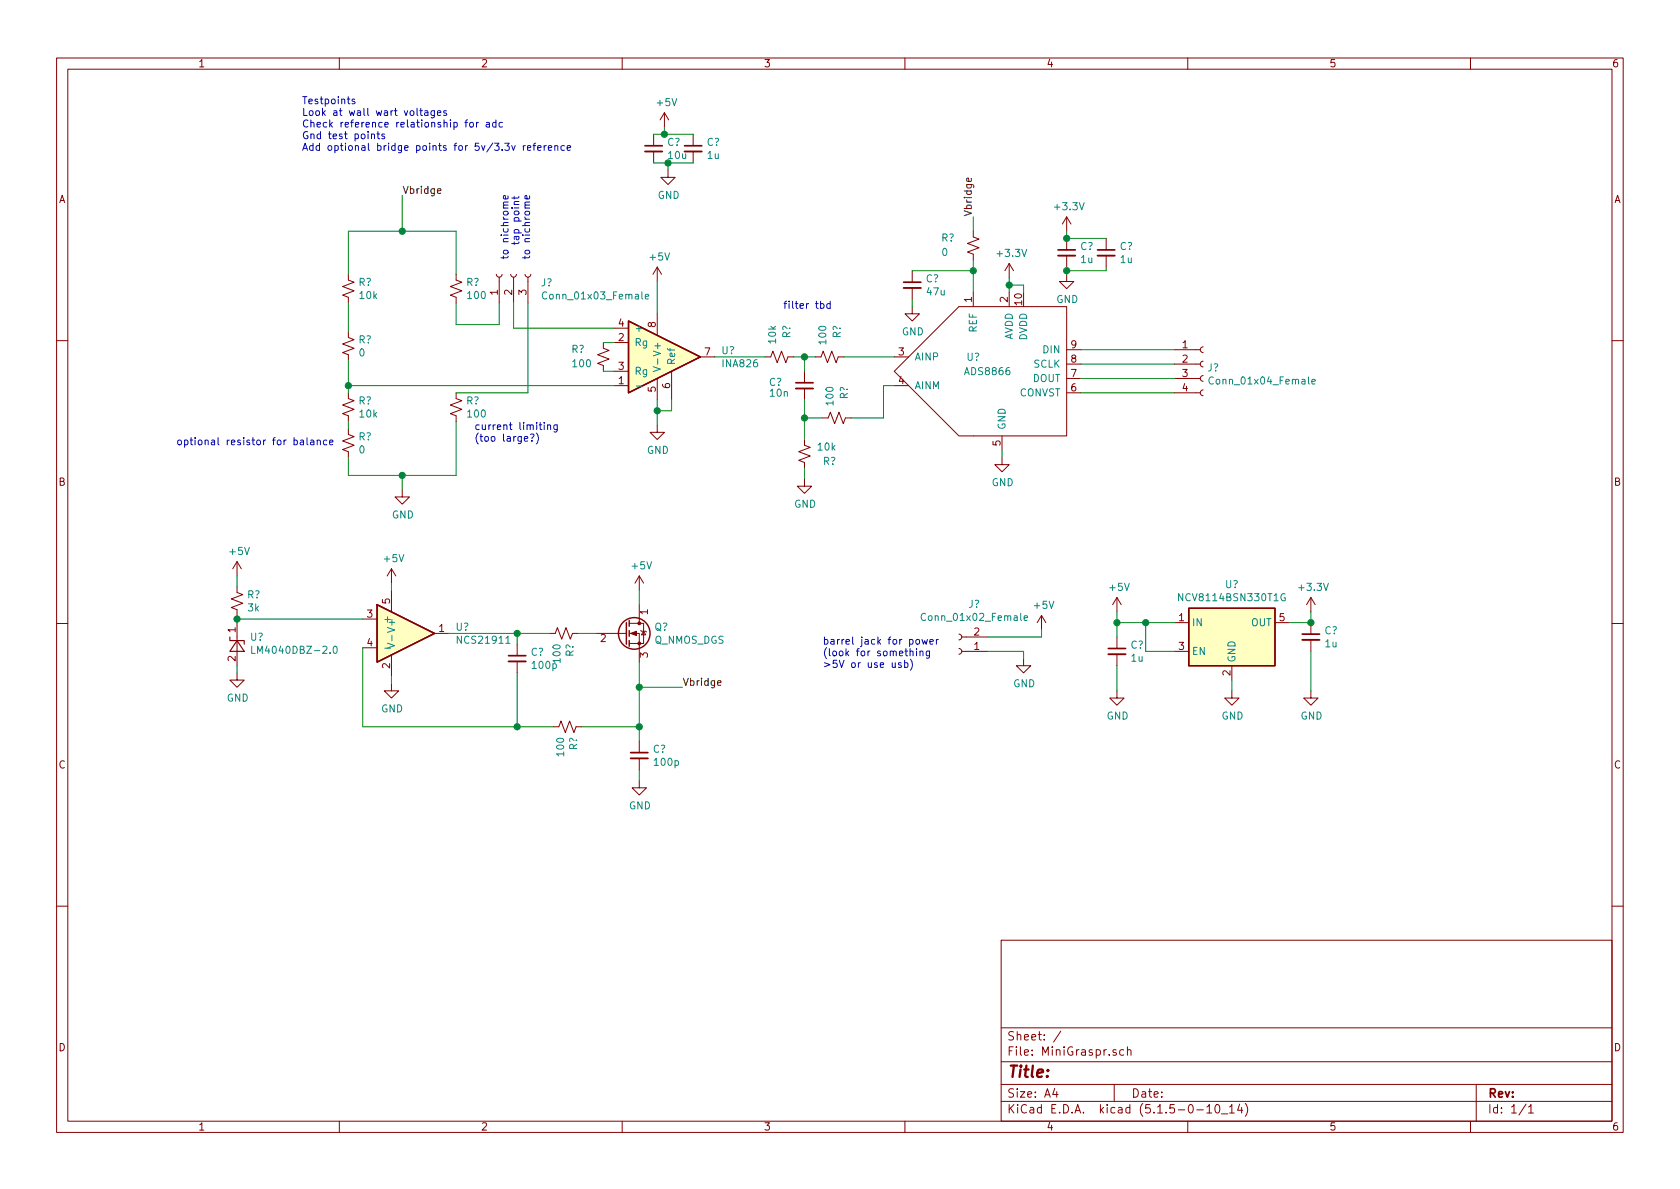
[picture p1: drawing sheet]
<svg xmlns="http://www.w3.org/2000/svg" width="297mm" height="210mm" viewBox="0 0 297 210" stroke-linecap="round" stroke-linejoin="round" font-family="sans-serif">
<g fill="none" stroke="#840000" stroke-width=".18">
<path d="M10 10.3h277v189.9h-277zM12 12.2h273v186.1h-273zM60 10.3v1.9M110 10.3v1.9M117.5 19.9l-.8 1.3M117.5 19.9v2.6M117.5 19.9l.7 1.3M160 10.3v1.9M210 10.3v1.9M260 10.3v1.9M115.6 23.7v2.1M115.6 26.8v2"/>
<path d="M118.1 30.1v1.3h1.3l-1.3 1.2-1.3-1.2h1.3M122.6 23.7v2.1M122.6 26.8v2M188.6 38.3v2.6M188.6 38.3l-.8 1.3M188.6 38.3l.8 1.3M61.6 48.5v1l1 .4-2 .8 2 .7-2 .8 1 .4v1M61.6 58.7v1l1 .4-2 .7 2 .8-2 .8 1 .3v1M80.6 48.5v1l1.1 .4-2.1 .8 2.1 .7-2.1 .8 1 .4v1M87.8 48.5l.1 .3 .3 .2 .4-.1 .2-.4M88.3 49v4.6M90.3 48.5l.1 .3 .3 .2 .4-.1 .2-.4"/>
<path d="M90.8 49v4.6M92.8 48.5l.1 .3 .4 .2 .3-.1 .3-.4M93.3 49v4.6M108.6 58h2.5M116.2 47.2v2.6M116.2 55.5v3.8M116.2 47.2l-.8 1.3M116.2 47.2l.8 1.3M161.3 54.2v1.3h1.3l-1.3 1.3-1.3-1.3h1.3M161.3 47.9v2M161.3 50.9v2.1M169.5 54.2h19.1v22.9h-19.1l-11.4-11.4z"/>
<path d="M172.1 40.9v1l1 .4-2 .7 2 .8-2 .8 1 .4v1M172.1 51.7v2.5M178.4 46.6l-.7 1.3M178.4 46.6v2.5M178.4 51.7v2.5M178.4 46.6l.8 1.3M188.6 48.5v1.3h1.3l-1.3 1.2-1.3-1.2h1.3M188.6 42.2v2M188.6 45.2v2M195.6 42.2v2M195.6 45.2v2M10 60.2h2"/>
<path d="M61.6 69.5v1l1 .4-2 .7 2 .8-2 .7 1 .4v1M61.6 75.8v1l1 .4-2 .8 2 .7-2 .8 1 .4v1M80.6 69.5v1l1.1 .4-2.1 .7 2.1 .8-2.1 .7 1 .4v1M106.7 60.6v1l1 .4-2 .7 2 .8-2 .8 1 .3v1.1M108.6 68.2h2.5M108.6 60.6h2.5M108.6 65.7h2.5M116.2 75.2v1.2h1.3l-1.3 1.3-1.3-1.3h1.3M116.2 66.9v3.8M118.7 65.7v5M123.8 63.1h2.6M135.3 63.1h1l.4-1 .7 2 .8-2 .7 2 .4-1h1"/>
<path d="M142.2 77.7v1l1.1 .4-2.1 .8 2.1 .7-2.1 .8 1 .4v1M142.2 65.7v2M142.2 68.7v2M144.1 63.1h1.1l.3-1 .8 2 .8-2 .7 2 .4-1h1M145.4 73.9h1l.4-1 .8 2 .7-2 .8 2 .4-1h1M158.1 63.1h2.6M158.1 68.2h2.6M177.2 77.1v2.5M188.6 69.5h2.5M188.6 66.9h2.5M188.6 64.4h2.5M188.6 61.8h2.5"/>
<path d="M207.6 69.5h4.6M207.6 66.9h4.6M207.6 64.4h4.6M207.6 61.8h4.6M212.7 69l-.3 .1-.2 .3 .1 .4 .4 .2M212.7 66.4l-.3 .1-.2 .3 .1 .4 .4 .2M212.7 63.9l-.3 .1-.2 .3 .1 .4 .4 .2M212.7 61.3l-.3 .1-.2 .4 .1 .3 .4 .3M285 60.2h2M41.9 99.3l-.8 1.3M41.9 99.3v2.5M41.9 99.3l.8 1.3"/>
<path d="M71.1 86.6v1.3h1.3l-1.3 1.2-1.3-1.2h1.3M142.2 84.7v1.3h1.3l-1.3 1.2-1.2-1.2h1.2M177.2 80.9v1.3h1.2l-1.2 1.2-1.3-1.2h1.3M10 110.3h2M41.9 103.8v1l1 .4-2 .7 2 .8-2 .7 1 .4v1M41.9 119v1.3h1.3l-1.3 1.2-1.3-1.2h1.3M41.9 110.1v7.6M64.1 109.5h2.6M64.1 114.5h2.6M69.2 100.6v2.5M69.2 104.4v3.8M69.2 115.8v3.8"/>
<path d="M69.2 100.6l-.7 1.2M69.2 100.6l.8 1.2M76.8 112h2.6M91.4 113.9v2M91.4 117v2M97.2 112h1l.4-1 .7 2 .8-2 .7 2 .4-1h1M105.4 112h5.3M111.3 112h1.7v5.1M111.3 110.2h2.5v3.6h-2.5M113 101.8l-.7 1.3M113 101.8v2.6M113 106.9v3.3"/>
<path d="M113 101.8l.8 1.3M113.3 111.5l.1 .1h.8l.1 .2M113.8 111.6l.4 .7h-.8zM169.5 112.1l.4 .2 .2 .2-.2 .5-.4 .2M169.5 114.7l.4 .1 .2 .3-.2 .4-.4 .2M170.1 112.6h4.5M170.1 115.2h4.5M181 116.5v1.2h1.2l-1.2 1.3-1.3-1.3h1.3M184.1 108.8l-.7 1.3M184.1 108.8v2.6M184.1 108.8l.8 1.3M197.5 105.7v2.5"/>
<path d="M197.5 112.6v2.1M197.5 115.7v2M197.5 105.7l-.8 1.2M197.5 105.7l.7 1.2M207.6 115.2h2.6M207.6 110.1h2.6M217.8 117.7v2.6M225.4 110.1h2.6M231.8 105.7v2.5M231.8 110.1v2M231.8 113.2v2M231.8 105.7l-.8 1.2"/>
<path d="M231.8 105.7l.7 1.2M285 110.3h2M69.2 120.9v1.3h1.3l-1.3 1.2-1.3-1.2h1.3M97.8 128.5h1l.4-1 .7 2 .8-2 .8 2 .4-1h1M113 138v1.3h1.3l-1.3 1.3-1.2-1.3h1.2M113 131.1v2M113 134.1v2M197.5 122.2v1.2h1.3l-1.3 1.3-1.3-1.3h1.3M217.8 122.2v1.2h1.3l-1.3 1.3-1.3-1.3h1.3M231.8 122.2v1.2h1.2l-1.2 1.3-1.3-1.3h1.3M10 160.2h2M177 166.3h108v32h-108z"/>
<path d="M285 160.2h2M60 198.3v1.9M110 198.3v1.9M160 198.3v1.9M177 194.8h108M177 191.8h108M177 187.8h108M177 181.8h108M186.5 192.5l-.4 1h1M186.8 193v1M187.6 182.3l-1.3 2M197 191.8v3"/>
<path d="M197.3 185.7l-.3-.1-.2 .2v.2l.5 .2v.3h-.5M198.7 185.7l-.4-.1-.3 .3v.6l.3 .1 .4-.1M199.3 185.7l.2-.1 .4 .1 .1 .9M199.3 185.1v1.5M210 198.3v1.9M211.6 196.3h1.2M213.4 195.8l.4-.5v1.5M213.4 196.8h.8M215 195.4l.3-.1a.94 .94 0 0 1 0 1.5 .8 .8 0 0 1-.6-.6 .8 .8 0 0 1 .3-.8zM216 197h1.1M217.4 195.8l.4-.5v1.5M217.4 196.8h.8"/>
<path d="M219.2 195.2l-.4 1.1h.9M219.5 195.8v1M220.2 195.1a1.71 1.71 0 0 1 0 2.3M260 198.3v1.9M261 191.8v6.5M269.8 195.2l-1.2 2M270.3 195.8l.4-.5v1.5M270.3 196.8h.8"/>
</g>
<g fill="none" stroke="#008484" stroke-width=".18">
<path d="M96.7 51.7a.6 .6 0 0 0-.9 .5 .6 .6 0 0 0 .6 .7l.3-.1M114.1 52.4l.6-.1-.1-.2-.3-.1-.2 .2v.6h.5M112.5 68.3h1M115.5 64.8l1.3 .5-1.3 .4M116.3 63.5v.9M214.5 66.8a.6 .6 0 0 0-.8 .4 .6 .6 0 0 0 .6 .7l.2-.1M232 67.5l.6-.1-.1-.3h-.4l-.1 .2v.6h.5M44.5 114.3v1.2h.6M59.1 114.3h.1a.69 .69 0 0 1 .4 .6 .69 .69 0 0 1-.4 .6 .83 .83 0 0 1-.1-1.2zM69.3 112.4v.9M89.4 113.8h.8M163.7 108.6a.6 .6 0 0 0-.9 .4 .6 .6 0 0 0 .6 .7l.3-.1"/>
<path d="M181.1 109.3l.6-.1-.1-.3h-.3l-.2 .2v.6h.5M209.1 105v1.2l-.7-1.2v1.2M227.2 105a.59 .59 0 0 0-.7 .6 .59 .59 0 0 0 .7 .6l.1-.5h-.3"/>
</g>
<path d="M114 26.8h3.1M121 26.8h3.1M159.8 50.9h3M187.1 45.2h3M194.1 45.2h3M140.7 68.7h3.1M89.9 117h3.1M196 115.7h3M230.3 113.2h3M111.5 134.1h3.1" fill="none" stroke="#840000" stroke-width=".33"/>
<path d="M114 25.8h3.1M121 25.8h3.1M159.8 49.9h3M187.1 44.2h3M194.1 44.2h3M140.7 67.7h3.1M89.9 115.9h3.1M196 114.7h3M230.3 112.1h3M111.5 133.1h3.1" fill="none" stroke="#840000" stroke-width=".3"/>
<g fill="#ffffc2" stroke="#ffffc2" stroke-width=".18">
<path d="M210.2 107.6h15.2v10.1h-15.2z"/>
<path d="M66.7 106.9l10.1 5.1-10.1 5.1z"/>
<path d="M111.1 56.8l12.7 6.3-12.7 6.4z"/>
</g>
<g fill="none" stroke="#840000" stroke-width=".25">
<path d="M111.1 56.8l12.7 6.3-12.7 6.4zM66.7 106.9l10.1 5.1-10.1 5.1zM110.7 110.1v3.8M111.3 109.7v1M111.3 111.5v1M111.3 113.3v1M210.2 107.6h15.2v10.1h-15.2z"/>
<circle cx="112.1" cy="112" r="2.79"/>
</g>
<g fill="#840000" stroke="#840000" stroke-width=".18">
<path d="M111.5 112l1-.4v.8z"/>
<circle cx="113" cy="113.8" r=".25"/>
<circle cx="113" cy="110.2" r=".25"/>
</g>
<path d="M40.6 112.6v.7h2.6v.6M41.9 113.3l1.3 1.9h-2.6z" fill="none" stroke="#840000" stroke-width=".2"/>
<g fill="none" stroke="#008400" stroke-width=".18">
<path d="M71.1 34.5v6.4M115.6 23.7h7M115.6 28.8h7M117.5 22.5v1.2M118.1 28.8v1.3M172.1 38.3v2.6M61.6 48.5v-7.6h19v7.6M61.6 53.6v5.1M80.6 53.6v3.8h7.7v-3.8M90.8 53.6v4.4h17.8M93.3 53.6v15.9h-12.7M116.2 49.8v5.7"/>
<path d="M161.3 53v1.2M161.3 47.9h10.8M172.1 46v5.7M178.4 50.4h2.6v1.3M178.4 49.1v2.6M188.6 40.9v1.3h7M188.6 47.2v1.3M195.6 47.2v.7h-7M61.6 63.7v5.8M61.6 74.5v1.3M61.6 68.2h47M80.6 74.5v9.6h-19v-3.2"/>
<path d="M106.7 65.7h1.9M106.7 60.6h1.9M116.2 70.7v4.5M118.7 70.7v1.9h-2.5M126.4 63.1h8.9M140.3 63.1h3.8M142.2 63.1v2.6M142.2 70.7v7M142.2 73.9h3.2M149.2 63.1h8.9M158.1 68.2h-1.9v5.7h-5.7M177.2 79.6v1.3"/>
<path d="M191.1 69.5h16.5M191.1 61.8h16.5M191.1 64.4h16.5M191.1 66.9h16.5M71.1 84.1v2.5M142.2 82.8v1.9M41.9 101.8v2M41.9 108.8v1.3M41.9 117.7v1.3M41.9 109.5h22.2M64.1 114.5v14h33.7M69.2 103.1v1.3"/>
<path d="M69.2 119.6v1.3M79.4 112h17.8M91.4 112v1.9M91.4 119v9.5M102.2 112h3.2M113 104.4v2.5M113 117.1v14M174.6 115.2h6.4v1.3M184.1 111.4v1.2h-9.5M197.5 108.2v4.4M197.5 117.7v4.5M197.5 110.1h10.1"/>
<path d="M202.6 110.1v5.1h5M231.8 108.2v1.9h-3.8M231.8 115.2v7M102.9 128.5h10.1M113 121.5h7.6M113 136.1v1.9M217.8 120.3v1.9"/>
</g>
<path d="M77.3 33.8l.7-.1-.1-.3h-.4l-.2 .1 .1 .7h.5M171.7 31.5l.1 .4-.2 .2-.6-.1v-.5h.2l.1 .6M126.9 120.8l.6-.1-.1-.3h-.3l-.2 .1v.7h.5" fill="none" stroke="#000" stroke-width=".18"/>
<g fill="none" stroke="#0000c2" stroke-width=".18">
<path d="M62.7 17.6l-.3-.1-.2 .2 .1 .2 .4 .1v.3h-.5M74.2 19.6h.5M74.4 19.1v1.1l.3 .2M75.1 19.6h.5l.1 .8M75.7 19.9h-.5l-.1 .2v.3h.6M76.8 19.6v1.1l-.2 .1h-.3M76.8 19.6h-.3l-.3 .2 .1 .6h.5M77.3 20l.7-.1-.1-.3h-.4l-.2 .2 .1 .6h.5M78.9 19.6h-.3l-.2 .2 .1 .1 .4 .2v.3h-.5M65.7 23.8l.2-.1h.3v.8M66.6 23.7h.5M66.8 23.3v1.1l.3 .1"/>
<path d="M68 23.7h-.3l-.2 .2 .1 .1 .4 .2v.3h-.5M82.2 21.6h.5M82.7 21.2l-.3 .2v1.1M83.2 21.7l.3-.1 .1 .2v.6l-.3 .1-.3-.3zM84.3 21.6v.9M84.6 21.6l-.3 .3M86 21.7h.5v.8M86.5 21.9l-.4 .1-.2 .2 .1 .2h.5M87.7 21.7l-.4-.1-.2 .3 .1 .5h.5M87.7 21.2v1.3M88.8 21.7l-.3-.1-.3 .3 .2 .5h.4M89.8 34.6v.4l-.1 .2-.6-.1v-.5h.2l.1 .6"/>
<path d="M89.8 35.7l-.7 .1-.1 .3 .2 .2M90.5 25.7l.3 .9 .3-.9M92.5 25.7v.9M92.9 25.7l-.4 .3M93.3 26.2l.6-.1-.1-.3-.4-.1-.1 .2v.6h.5M93.6 34.6v.4l-.1 .2-.6-.1v-.5h.2l.1 .6M93.6 35.7l-.7 .1-.1 .3 .2 .2M94.2 25.7h.5M94.7 25.3l-.3 .2v1.1M95.1 26.2l.6-.1-.1-.3-.4-.1-.1 .2v.6h.5M96.2 25.7v.9M96.6 25.7l-.4 .3"/>
<path d="M97 26.2l.6-.1-.1-.3-.4-.1-.1 .2v.6h.5M98.1 25.9l.2-.2 .3 .1v.8M98.1 25.7v.9M99.8 25.8l-.4-.1-.2 .3 .1 .5h.5M100.3 26.2l.6-.1-.1-.3-.3-.1-.2 .2v.6h.5M90.9 42.8v.5M91.7 42.8l-.1 .3h-1.1M145.1 53.7h.3l.3 .2-.1 .6h-.5M146.8 53.7h-.4l-.2 .2 .1 .6h.5M146.8 53.3v1.2M53.1 77.9h.5l.1 .8M53.7 78.1l-.4 .1-.2 .2v.2h.6"/>
<path d="M54.3 77.4v1.1l.2 .2M54.9 77.9h.5l.1 .8M55.5 78.1l-.4 .1-.2 .2v.2h.6M56.1 77.9l.2-.1 .3 .1v.8M56.1 77.8v.9M57.8 77.9l-.4-.1-.2 .2 .1 .6h.5M58.3 78.2l.6-.1-.1-.2-.4-.1-.1 .2v.6h.5M93.8 76.8h.4l.2 .1-.3 .6M94.1 77.9v.1M94.8 76.6a1.4 1.4 0 0 1 0 1.9M96.2 74.7v.1M96.2 75.1v.9"/>
<path d="M96.8 75.3l.2-.2 .3 .1 .1 .8M96.8 75.1v.9M98.5 75.1v1l-.2 .3-.3-.1M98.5 75.2l-.4-.1-.2 .3 .1 .5h.5M159.3 117.2h-.3l-.1 .2v.1l.4 .2v.3h-.4M159.9 117.2h.4l.2 .2-.1 .6h-.5M159.9 116.8v1.2M160.9 115.3l.2-.2 .3 .1v.8M161 116.6a1.47 1.47 0 0 1 0 1.9M162.1 113.1h.3l.1 .1v.7h-.3l-.3-.2zM162.1 114.7v.1M162.1 115.1v.9"/>
<path d="M162.7 115.3l.1-.2 .3 .1 .1 .8M162.7 115.1v.9M163 113.1l.3 .8 .2-.6 .3 .6 .2-.8M164.3 115.1v1.2l-.2 .1-.3-.1M164.3 115.2l-.3-.1-.2 .3 .1 .5h.4M164.4 113.5l.6-.1-.1-.3h-.3l-.2 .2 .1 .6h.4M165.6 113.1v.8M165.9 113.1l-.3 .2"/>
</g>
<g fill="#008400" stroke="#008400" stroke-width=".25">
<circle cx="172.1" cy="47.9" r=".51"/>
<circle cx="142.2" cy="73.9" r=".51"/>
<circle cx="188.6" cy="47.9" r=".51"/>
<circle cx="71.1" cy="40.9" r=".51"/>
<circle cx="231.8" cy="110.1" r=".51"/>
<circle cx="202.6" cy="110.1" r=".51"/>
<circle cx="188.6" cy="42.2" r=".51"/>
<circle cx="142.2" cy="63.1" r=".51"/>
<circle cx="113" cy="121.5" r=".51"/>
<circle cx="117.5" cy="23.7" r=".51"/>
<circle cx="197.5" cy="110.1" r=".51"/>
<circle cx="113" cy="128.5" r=".51"/>
<circle cx="116.2" cy="72.6" r=".51"/>
<circle cx="91.4" cy="128.5" r=".51"/>
<circle cx="71.1" cy="84.1" r=".51"/>
<circle cx="91.4" cy="112" r=".51"/>
<circle cx="118.1" cy="28.8" r=".51"/>
<circle cx="41.9" cy="109.5" r=".51"/>
<circle cx="61.6" cy="68.2" r=".51"/>
<circle cx="178.4" cy="50.4" r=".51"/>
</g>
<text font-size="2.8" fill="#840000" x="178" y="190.5">Title:</text>
<g font-size="2.1" fill="#840000">
<text x="178" y="184">Sheet: /</text>
<text x="178" y="186.7">File: MiniGraspr.sch</text>
<text x="178" y="196.9">KiCad E.D.A. kicad (5.1.5-0-10_14)</text>
<text x="178" y="194.1">Size: A4</text>
<text x="200" y="194.1">Date:</text>
<text x="263" y="194.1">Rev:</text>
<text x="263" y="196.9">Id: 1/1</text>
</g>
<g font-size="1.8" fill="#840000">
<text x="35" y="11.9">1</text>
<text x="85" y="11.9">2</text>
<text x="135" y="11.9">3</text>
<text x="185" y="11.9">4</text>
<text x="235" y="11.9">5</text>
<text x="285" y="11.9">6</text>
<text x="10.4" y="35.9">A</text>
<text x="285.4" y="35.9">A</text>
<text x="88" y="52.2" transform="rotate(-90 88 52.2)">1</text>
<text x="90.6" y="52.2" transform="rotate(-90 90.6 52.2)">2</text>
<text x="93.1" y="52.2" transform="rotate(-90 93.1 52.2)">3</text>
<text x="171.8" y="53.4" transform="rotate(-90 171.8 53.4)">1</text>
<text x="178.2" y="53.4" transform="rotate(-90 178.2 53.4)">2</text>
<text x="180.7" y="53.9" transform="rotate(-90 180.7 53.9)">10</text>
<text x="109.4" y="57.8">4</text>
<text x="116" y="57.9" transform="rotate(-90 116 57.9)">8</text>
<text x="109.4" y="60.3">2</text>
<text x="109.4" y="65.4">3</text>
<text x="124.6" y="62.9">7</text>
<text x="158.9" y="62.9">3</text>
<text x="189.4" y="64.1">8</text>
<text x="189.4" y="61.6">9</text>
<text x="209.1" y="61.6">1</text>
<text x="209.1" y="64.1">2</text>
<text x="109.4" y="67.9">1</text>
<text x="116" y="69.3" transform="rotate(-90 116 69.3)">5</text>
<text x="118.5" y="68.7" transform="rotate(-90 118.5 68.7)">6</text>
<text x="158.9" y="67.9">4</text>
<text x="189.4" y="69.2">6</text>
<text x="189.4" y="66.7">7</text>
<text x="209.1" y="66.7">3</text>
<text x="209.1" y="69.2">4</text>
<text x="176.9" y="78.8" transform="rotate(-90 176.9 78.8)">5</text>
<text x="10.4" y="85.9">B</text>
<text x="285.4" y="85.9">B</text>
<text x="69" y="106.8" transform="rotate(-90 69 106.8)">5</text>
<text x="41.7" y="111.9" transform="rotate(-90 41.7 111.9)">1</text>
<text x="64.9" y="109.2">3</text>
<text x="77.6" y="111.8">1</text>
<text x="106.2" y="113.5">2</text>
<text x="114.6" y="108.7" transform="rotate(-90 114.6 108.7)">1</text>
<text x="172.2" y="112.4">2</text>
<text x="208.4" y="109.8">1</text>
<text x="226.2" y="109.8">5</text>
<text x="41.7" y="116.9" transform="rotate(-90 41.7 116.9)">2</text>
<text x="64.9" y="114.3">4</text>
<text x="69" y="118.2" transform="rotate(-90 69 118.2)">2</text>
<text x="114.6" y="116.3" transform="rotate(-90 114.6 116.3)">3</text>
<text x="172.2" y="114.9">1</text>
<text x="208.4" y="114.9">3</text>
<text x="217.6" y="119.5" transform="rotate(-90 217.6 119.5)">2</text>
<text x="10.4" y="135.9">C</text>
<text x="285.4" y="135.9">C</text>
<text x="10.4" y="185.9">D</text>
<text x="285.4" y="185.9">D</text>
<text x="35" y="199.9">1</text>
<text x="85" y="199.9">2</text>
<text x="135" y="199.9">3</text>
<text x="185" y="199.9">4</text>
<text x="235" y="199.9">5</text>
<text x="285" y="199.9">6</text>
</g>
<g font-size="1.8" fill="#0000c2">
<text x="53.3" y="18.4">Testpoints</text>
<text x="53.3" y="20.5">Look at wall wart voltages</text>
<text x="53.3" y="22.5">Check reference relationship for adc</text>
<text x="53.3" y="24.6">Gnd test points</text>
<text x="53.3" y="26.7">Add optional bridge points for 5v/3.3v reference</text>
<text x="89.9" y="46" transform="rotate(-90 89.9 46)">to nichrome</text>
<text x="91.8" y="42" transform="rotate(-90 91.8 42)">tap point</text>
<text x="93.7" y="46" transform="rotate(-90 93.7 46)">to nichrome</text>
<text x="138.4" y="54.6">filter tbd</text>
<text x="83.8" y="76">current limiting</text>
<text x="31.1" y="78.7">optional resistor for balance</text>
<text x="83.8" y="78.1">(too large?)</text>
<text x="145.4" y="114">barrel jack for power</text>
<text x="145.4" y="116">(look for something</text>
<text x="145.4" y="118.1">&gt;5V or use usb)</text>
</g>
<g font-size="1.8" fill="#008484">
<text x="116.3" y="18.8">+5V</text>
<text x="118" y="25.8">C?</text>
<text x="118.2" y="28.1">10u</text>
<text x="125" y="25.8">C?</text>
<text x="125.1" y="28.1">1u</text>
<text x="116.3" y="35.2">GND</text>
<text x="186.6" y="37.2">+3.3V</text>
<text x="115" y="46.1">+5V</text>
<text x="166.4" y="42.7">R?</text>
<text x="166.6" y="45.3">0</text>
<text x="176.5" y="45.4">+3.3V</text>
<text x="191" y="44.2">C?</text>
<text x="191.2" y="46.5">1u</text>
<text x="198" y="44.2">C?</text>
<text x="198.1" y="46.5">1u</text>
<text x="63.4" y="50.6">R?</text>
<text x="63.7" y="52.9">10k</text>
<text x="82.4" y="50.6">R?</text>
<text x="82.8" y="52.9">100</text>
<text x="95.7" y="50.6">J?</text>
<text x="96.6" y="53">Conn_01x03_Female</text>
<text x="163.7" y="49.9">C?</text>
<text x="164" y="52.2">47u</text>
<text x="186.8" y="53.6">GND</text>
<text x="112.1" y="58.7">+</text>
<text x="139.8" y="59.8" transform="rotate(-90 139.8 59.8)">R?</text>
<text x="148.6" y="59.8" transform="rotate(-90 148.6 59.8)">R?</text>
<text x="159.5" y="59.3">GND</text>
<text x="172.7" y="58.8" transform="rotate(-90 172.7 58.8)">REF</text>
<text x="63.4" y="60.7">R?</text>
<text x="63.5" y="63">0</text>
<text x="101" y="62.4">R?</text>
<text x="101.4" y="64.9">100</text>
<text x="112.1" y="61.2">Rg</text>
<text x="116.8" y="62.5" transform="rotate(-90 116.8 62.5)">V+</text>
<text x="119.4" y="64.6" transform="rotate(-90 119.4 64.6)">Ref</text>
<text x="127.6" y="62.6">U?</text>
<text x="127.9" y="64.9">INA826</text>
<text x="137.2" y="60.7" transform="rotate(-90 137.2 60.7)">10k</text>
<text x="146.1" y="60.8" transform="rotate(-90 146.1 60.8)">100</text>
<text x="161.7" y="63.7">AINP</text>
<text x="170.9" y="63.8">U?</text>
<text x="179.1" y="60.2" transform="rotate(-90 179.1 60.2)">AVDD</text>
<text x="181.6" y="60.2" transform="rotate(-90 181.6 60.2)">DVDD</text>
<text x="182.8" y="65">SCLK</text>
<text x="184.5" y="62.5">DIN</text>
<text x="213.5" y="65.7">J?</text>
<text x="63.4" y="71.5">R?</text>
<text x="82.4" y="71.5">R?</text>
<text x="112.1" y="66.3">Rg</text>
<text x="136" y="68.2">C?</text>
<text x="136.2" y="70.1">10n</text>
<text x="147.4" y="71.5" transform="rotate(-90 147.4 71.5)">100</text>
<text x="149.9" y="70.6" transform="rotate(-90 149.9 70.6)">R?</text>
<text x="161.7" y="68.8">AINM</text>
<text x="170.8" y="66.3">ADS8866</text>
<text x="180.2" y="70.1">CONVST</text>
<text x="182.6" y="67.6">DOUT</text>
<text x="214.4" y="68">Conn_01x04_Female</text>
<text x="63.4" y="77.9">R?</text>
<text x="63.7" y="73.8">10k</text>
<text x="82.8" y="73.8">100</text>
<text x="177.8" y="76.1" transform="rotate(-90 177.8 76.1)">GND</text>
<text x="63.5" y="80.2">0</text>
<text x="114.4" y="80.3">GND</text>
<text x="144.7" y="79.7">10k</text>
<text x="145.5" y="82.2">R?</text>
<text x="140.4" y="89.8">GND</text>
<text x="175.3" y="86">GND</text>
<text x="69.3" y="91.7">GND</text>
<text x="40.7" y="98.1">+5V</text>
<text x="68" y="99.4">+5V</text>
<text x="111.8" y="100.7">+5V</text>
<text x="43.7" y="105.8">R?</text>
<text x="171.2" y="107.5">J?</text>
<text x="182.9" y="107.7">+5V</text>
<text x="196.3" y="104.5">+5V</text>
<text x="208.9" y="106.3">NCV8114BSN330T1G</text>
<text x="216.6" y="104">U?</text>
<text x="229.8" y="104.5">+3.3V</text>
<text x="43.9" y="108.1">3k</text>
<text x="44.2" y="113.3">U?</text>
<text x="67.7" y="110.1">+</text>
<text x="69.8" y="111.4" transform="rotate(-90 69.8 111.4)">V+</text>
<text x="80.6" y="111.5">U?</text>
<text x="81.2" y="113.8">NCS21911</text>
<text x="115.7" y="113.8">Q_NMOS_DGS</text>
<text x="115.7" y="111.5">Q?</text>
<text x="163.6" y="109.8">Conn_01x02_Female</text>
<text x="210.7" y="110.7">IN</text>
<text x="221.2" y="110.7">OUT</text>
<text x="234.2" y="112.2">C?</text>
<text x="45.5" y="115.6">LM4040DBZ-2.0</text>
<text x="69.8" y="114.8" transform="rotate(-90 69.8 114.8)">V-</text>
<text x="93.9" y="116">C?</text>
<text x="94.2" y="118.3">100p</text>
<text x="99.1" y="117.1" transform="rotate(-90 99.1 117.1)">100</text>
<text x="101.4" y="116.1" transform="rotate(-90 101.4 116.1)">R?</text>
<text x="199.9" y="114.7">C?</text>
<text x="200.1" y="117">1u</text>
<text x="210.7" y="115.8">EN</text>
<text x="218.4" y="117.2" transform="rotate(-90 218.4 117.2)">GND</text>
<text x="234.3" y="114.5">1u</text>
<text x="40.1" y="124.1">GND</text>
<text x="67.4" y="126">GND</text>
<text x="179.1" y="121.5">GND</text>
<text x="195.7" y="127.2">GND</text>
<text x="216" y="127.2">GND</text>
<text x="229.9" y="127.2">GND</text>
<text x="99.7" y="133.6" transform="rotate(-90 99.7 133.6)">100</text>
<text x="102.1" y="132.7" transform="rotate(-90 102.1 132.7)">R?</text>
<text x="115.4" y="133.1">C?</text>
<text x="115.8" y="135.4">100p</text>
<text x="111.2" y="143.1">GND</text>
</g>
<g font-size="1.8">
<text x="71.1" y="34.3">Vbridge</text>
<text x="171.8" y="38.3" transform="rotate(-90 171.8 38.3)">Vbridge</text>
<text x="120.6" y="121.3">Vbridge</text>
</g>
</svg>
